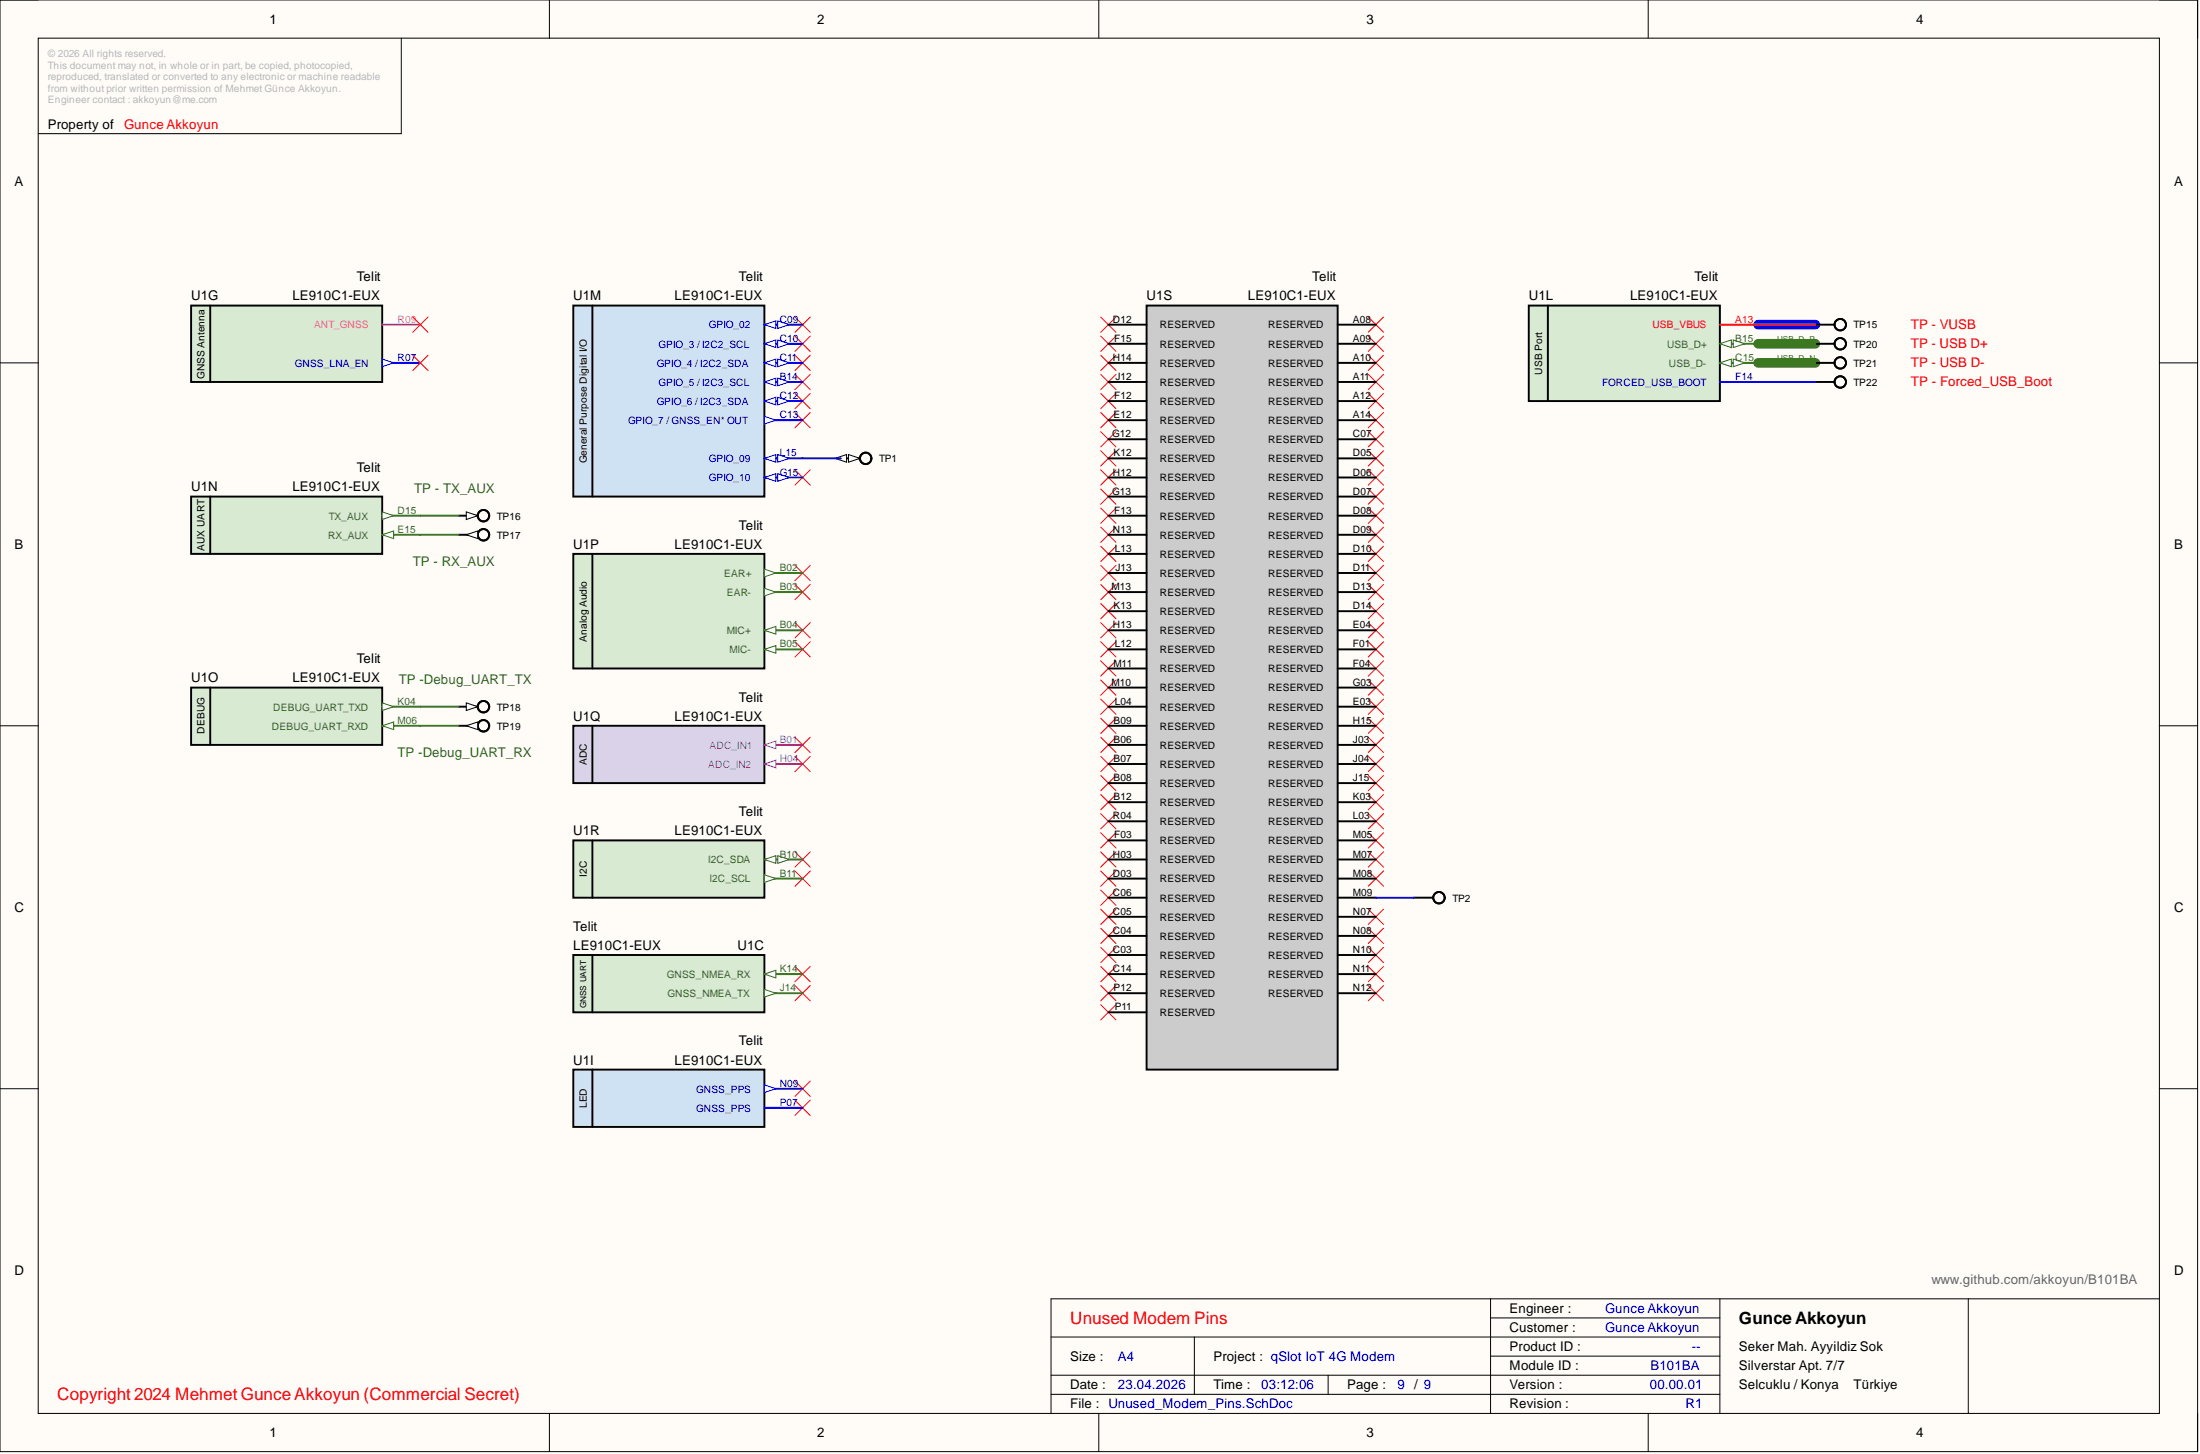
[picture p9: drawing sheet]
<svg xmlns="http://www.w3.org/2000/svg" width="292mm" height="193mm" viewBox="0 0 292 193" stroke-linecap="round" stroke-linejoin="round" font-family="sans-serif">
<path d="M0 0h291.8v192.7h-291.8z" fill-rule="evenodd" fill="#fffcf8"/>
<path d="M0 0h291.8v192.7h-291.8z" fill="none" stroke="#000" stroke-width=".13"/>
<path d="M5.1 5.1h281.6v182.5h-281.6z" fill-rule="evenodd" fill="#fffcf8"/>
<g fill="none" stroke="#000" stroke-width=".13">
<path d="M0 0h5.1M72.9 0v5.1M145.9 0v5.1M218.8 0v5.1M286.7 0h5.1v5.1M5.1 5.1h281.6v182.5h-281.6zM53.3 5.1v12.6h-48.2M0 48.2h5.1M286.7 48.2h5.1M0 96.3h5.1M286.7 96.3h5.1M0 144.5h5.1"/>
<path d="M286.7 144.5h5.1M139.5 177.4h88.9M158.6 177.4v7.7M197.9 174.9h30.5M197.9 180h30.5M197.9 172.4v15.2M228.4 172.4v15.2M261.3 172.4v15.2M286.7 172.4h-147.2v15.2M72.9 187.6v5.1M139.5 182.5h88.9M139.5 185.1h88.9"/>
<path d="M145.9 187.6v5.1M176.3 182.5v2.6M218.8 187.6v5.1M291.8 187.6v5.1"/>
</g>
<path d="M233.4 45.6h7.6M233.4 48.2h7.6" fill="none" stroke="#38761d" stroke-width="1.3"/>
<path d="M233.4 43.1h7.6" fill="none" stroke="#00f" stroke-width="1.3"/>
<g fill="none" stroke="#f00" stroke-width=".13">
<path d="M105.5 42.1l2.1 2M105.5 44.6l2.1 2M105.5 47.1l2.1 2.1M105.5 49.7l2.1 2M105.5 52.2l2.1 2M105.5 54.8l2.1 2M107.6 42.1l-2.1 2M107.6 44.6l-2.1 2M107.6 47.1l-2.1 2.1M107.6 49.7l-2.1 2M107.6 52.2l-2.1 2M107.6 54.8l-2.1 2"/>
<path d="M146.1 42.1l2.1 2M146.1 44.6l2.1 2M146.1 47.1l2.1 2.1M146.1 49.7l2.1 2M146.1 52.2l2.1 2M146.1 54.8l2.1 2M146.1 57.3l2.1 2M146.1 59.8l2.1 2M148.2 42.1l-2.1 2M148.2 44.6l-2.1 2M148.2 47.1l-2.1 2.1M148.2 49.7l-2.1 2"/>
<path d="M148.2 52.2l-2.1 2M148.2 54.8l-2.1 2M148.2 57.3l-2.1 2M148.2 59.8l-2.1 2M181.7 42.1l2 2M181.7 44.6l2 2M181.7 47.1l2 2.1M181.7 49.7l2 2M181.7 52.2l2 2M181.7 54.8l2 2M181.7 57.3l2 2M181.7 59.8l2 2"/>
<path d="M183.7 42.1l-2 2M183.7 44.6l-2 2M183.7 47.1l-2 2.1M183.7 49.7l-2 2M183.7 52.2l-2 2M183.7 54.8l-2 2M183.7 57.3l-2 2M183.7 59.8l-2 2M105.5 62.4l2.1 2M105.5 75l2.1 2.1M105.5 77.6l2.1 2M107.6 62.4l-2.1 2"/>
<path d="M107.6 75l-2.1 2.1M107.6 77.6l-2.1 2M146.1 62.4l2.1 2M146.1 64.9l2.1 2M146.1 67.4l2.1 2.1M146.1 70l2.1 2M146.1 72.5l2.1 2M146.1 75l2.1 2.1M146.1 77.6l2.1 2M148.2 62.4l-2.1 2M148.2 64.9l-2.1 2M148.2 67.4l-2.1 2.1"/>
<path d="M148.2 70l-2.1 2M148.2 72.5l-2.1 2M148.2 75l-2.1 2.1M148.2 77.6l-2.1 2M181.7 62.4l2 2M181.7 64.9l2 2M181.7 67.4l2 2.1M181.7 70l2 2M181.7 72.5l2 2M181.7 75l2 2.1M181.7 77.6l2 2M183.7 62.4l-2 2"/>
<path d="M183.7 64.9l-2 2M183.7 67.4l-2 2.1M183.7 70l-2 2M183.7 72.5l-2 2M183.7 75l-2 2.1M183.7 77.6l-2 2M105.5 82.6l2.1 2.1M105.5 85.2l2.1 2M105.5 97.8l2.1 2.1M107.6 82.6l-2.1 2.1M107.6 85.2l-2.1 2M107.6 97.8l-2.1 2.1"/>
<path d="M146.1 80.1l2.1 2M146.1 82.6l2.1 2.1M146.1 85.2l2.1 2M146.1 87.7l2.1 2M146.1 90.2l2.1 2.1M146.1 92.8l2.1 2M146.1 95.3l2.1 2M146.1 97.8l2.1 2.1M148.2 80.1l-2.1 2M148.2 82.6l-2.1 2.1M148.2 85.2l-2.1 2M148.2 87.7l-2.1 2"/>
<path d="M148.2 90.2l-2.1 2.1M148.2 92.8l-2.1 2M148.2 95.3l-2.1 2M148.2 97.8l-2.1 2.1M181.7 80.1l2 2M181.7 82.6l2 2.1M181.7 85.2l2 2M181.7 87.7l2 2M181.7 90.2l2 2.1M181.7 92.8l2 2M181.7 95.3l2 2M181.7 97.8l2 2.1"/>
<path d="M183.7 80.1l-2 2M183.7 82.6l-2 2.1M183.7 85.2l-2 2M183.7 87.7l-2 2M183.7 90.2l-2 2.1M183.7 92.8l-2 2M183.7 95.3l-2 2M183.7 97.8l-2 2.1M105.5 100.4l2.1 2M105.5 113.1l2.1 2M105.5 115.6l2.1 2M107.6 100.4l-2.1 2"/>
<path d="M107.6 113.1l-2.1 2M107.6 115.6l-2.1 2M146.1 100.4l2.1 2M146.1 102.9l2.1 2M146.1 105.5l2.1 2M146.1 108l2.1 2M146.1 110.5l2.1 2M146.1 113.1l2.1 2M146.1 115.6l2.1 2M146.1 118.1l2.1 2.1M148.2 100.4l-2.1 2M148.2 102.9l-2.1 2"/>
<path d="M148.2 105.5l-2.1 2M148.2 108l-2.1 2M148.2 110.5l-2.1 2M148.2 113.1l-2.1 2M148.2 115.6l-2.1 2M148.2 118.1l-2.1 2.1M181.7 100.4l2 2M181.7 102.9l2 2M181.7 105.5l2 2M181.7 108l2 2M181.7 110.5l2 2M181.7 113.1l2 2"/>
<path d="M181.7 115.6l2 2M183.7 100.4l-2 2M183.7 102.9l-2 2M183.7 105.5l-2 2M183.7 108l-2 2M183.7 110.5l-2 2M183.7 113.1l-2 2M183.7 115.6l-2 2M146.1 120.7l2.1 2M146.1 123.2l2.1 2M146.1 125.7l2.1 2.1M146.1 128.3l2.1 2"/>
<path d="M146.1 130.8l2.1 2M146.1 133.3l2.1 2.1M148.2 120.7l-2.1 2M148.2 123.2l-2.1 2M148.2 125.7l-2.1 2.1M148.2 128.3l-2.1 2M148.2 130.8l-2.1 2M148.2 133.3l-2.1 2.1M181.7 120.7l2 2M181.7 123.2l2 2M181.7 125.7l2 2.1M181.7 128.3l2 2"/>
<path d="M181.7 130.8l2 2M183.7 120.7l-2 2M183.7 123.2l-2 2M183.7 125.7l-2 2.1M183.7 128.3l-2 2M183.7 130.8l-2 2"/>
</g>
<path d="M76.1 40.6h25.4v25.3h-25.4z" fill-rule="evenodd" fill="#cfe2f3"/>
<path d="M76.1 40.6h25.4v25.3h-25.4zM78.7 40.6v25.3" fill="none" stroke="#000" stroke-width=".25"/>
<path d="M101.5 43.1h5.1" fill="none" stroke="#00f" stroke-width=".25"/>
<path d="M101.5 43.1l1.5-.5v1z" fill="#f8fcff"/>
<path d="M101.5 43.1l1.5-.5v1z" fill="none" stroke="#00f" stroke-width=".13"/>
<path d="M103.3 42.6l1.5 .5-1.5 .5z" fill="#f8fcff"/>
<path d="M103.3 42.6l1.5 .5-1.5 .5z" fill="none" stroke="#00f" stroke-width=".13"/>
<path d="M101.5 45.6h5.1" fill="none" stroke="#00f" stroke-width=".25"/>
<path d="M101.5 45.6l1.5-.5v1z" fill="#f8fcff"/>
<path d="M101.5 45.6l1.5-.5v1z" fill="none" stroke="#00f" stroke-width=".13"/>
<path d="M103.3 45.1l1.5 .5-1.5 .5z" fill="#f8fcff"/>
<path d="M103.3 45.1l1.5 .5-1.5 .5z" fill="none" stroke="#00f" stroke-width=".13"/>
<path d="M101.5 48.2h5.1" fill="none" stroke="#00f" stroke-width=".25"/>
<path d="M101.5 48.2l1.5-.5v1z" fill="#f8fcff"/>
<path d="M101.5 48.2l1.5-.5v1z" fill="none" stroke="#00f" stroke-width=".13"/>
<path d="M103.3 47.7l1.5 .5-1.5 .5z" fill="#f8fcff"/>
<path d="M103.3 47.7l1.5 .5-1.5 .5z" fill="none" stroke="#00f" stroke-width=".13"/>
<path d="M101.5 50.7h5.1" fill="none" stroke="#00f" stroke-width=".25"/>
<path d="M101.5 50.7l1.5-.5v1z" fill="#f8fcff"/>
<path d="M101.5 50.7l1.5-.5v1z" fill="none" stroke="#00f" stroke-width=".13"/>
<path d="M103.3 50.2l1.5 .5-1.5 .5z" fill="#f8fcff"/>
<path d="M103.3 50.2l1.5 .5-1.5 .5z" fill="none" stroke="#00f" stroke-width=".13"/>
<path d="M101.5 53.2h5.1" fill="none" stroke="#00f" stroke-width=".25"/>
<path d="M101.5 53.2l1.5-.5v1z" fill="#f8fcff"/>
<path d="M101.5 53.2l1.5-.5v1z" fill="none" stroke="#00f" stroke-width=".13"/>
<path d="M103.3 52.7l1.5 .5-1.5 .5z" fill="#f8fcff"/>
<path d="M103.3 52.7l1.5 .5-1.5 .5z" fill="none" stroke="#00f" stroke-width=".13"/>
<path d="M101.5 55.8h5.1" fill="none" stroke="#00f" stroke-width=".25"/>
<path d="M101.5 55.3l1.5 .5-1.5 .5z" fill="#f8fcff"/>
<path d="M101.5 55.3l1.5 .5-1.5 .5z" fill="none" stroke="#00f" stroke-width=".13"/>
<path d="M101.5 60.8h5.1" fill="none" stroke="#00f" stroke-width=".25"/>
<path d="M101.5 60.8l1.5-.5v1z" fill="#f8fcff"/>
<path d="M101.5 60.8l1.5-.5v1z" fill="none" stroke="#00f" stroke-width=".13"/>
<path d="M103.3 60.3l1.5 .5-1.5 .5z" fill="#f8fcff"/>
<path d="M103.3 60.3l1.5 .5-1.5 .5z" fill="none" stroke="#00f" stroke-width=".13"/>
<path d="M101.5 63.4h5.1" fill="none" stroke="#00f" stroke-width=".25"/>
<path d="M101.5 63.4l1.5-.5v1z" fill="#f8fcff"/>
<path d="M101.5 63.4l1.5-.5v1z" fill="none" stroke="#00f" stroke-width=".13"/>
<path d="M103.3 62.9l1.5 .5-1.5 .5z" fill="#f8fcff"/>
<path d="M103.3 62.9l1.5 .5-1.5 .5z" fill="none" stroke="#00f" stroke-width=".13"/>
<path d="M76.1 73.5h25.4v15.2h-25.4z" fill-rule="evenodd" fill="#d9ead3"/>
<path d="M76.1 73.5h25.4v15.2h-25.4z" fill="none" stroke="#000" stroke-width=".25"/>
<path d="M101.5 76h5.1" fill="none" stroke="#38761d" stroke-width=".25"/>
<path d="M101.5 75.5l1.5 .5-1.5 .6z" fill="#f8fcff"/>
<path d="M101.5 75.5l1.5 .5-1.5 .6z" fill="none" stroke="#38761d" stroke-width=".13"/>
<path d="M101.5 78.6h5.1" fill="none" stroke="#38761d" stroke-width=".25"/>
<path d="M101.5 78.1l1.5 .5-1.5 .5z" fill="#f8fcff"/>
<path d="M101.5 78.1l1.5 .5-1.5 .5z" fill="none" stroke="#38761d" stroke-width=".13"/>
<path d="M101.5 83.6h5.1" fill="none" stroke="#38761d" stroke-width=".25"/>
<path d="M101.5 83.6l1.5-.5v1.1z" fill="#f8fcff"/>
<path d="M101.5 83.6l1.5-.5v1.1z" fill="none" stroke="#38761d" stroke-width=".13"/>
<path d="M101.5 86.2h5.1" fill="none" stroke="#38761d" stroke-width=".25"/>
<path d="M101.5 86.2l1.5-.5v1z" fill="#f8fcff"/>
<path d="M101.5 86.2l1.5-.5v1z" fill="none" stroke="#38761d" stroke-width=".13"/>
<path d="M78.7 73.5v15.2" fill="none" stroke="#000" stroke-width=".25"/>
<path d="M76.1 96.3h25.4v7.6h-25.4z" fill-rule="evenodd" fill="#d9d2e9"/>
<path d="M76.1 96.3h25.4v7.6h-25.4z" fill="none" stroke="#000" stroke-width=".25"/>
<path d="M101.5 98.9h5.1" fill="none" stroke="#90f" stroke-width=".25"/>
<path d="M101.5 98.9l1.5-.5v1z" fill="#f8fcff"/>
<path d="M101.5 98.9l1.5-.5v1z" fill="none" stroke="#90f" stroke-width=".13"/>
<path d="M78.7 96.3v7.6" fill="none" stroke="#000" stroke-width=".25"/>
<path d="M101.5 101.4h5.1" fill="none" stroke="#90f" stroke-width=".25"/>
<path d="M101.5 101.4l1.5-.5v1z" fill="#f8fcff"/>
<path d="M101.5 101.4l1.5-.5v1z" fill="none" stroke="#90f" stroke-width=".13"/>
<path d="M76.1 111.5h25.4v7.6h-25.4z" fill-rule="evenodd" fill="#d9ead3"/>
<path d="M76.1 111.5h25.4v7.6h-25.4zM78.7 111.5v7.6" fill="none" stroke="#000" stroke-width=".25"/>
<path d="M101.5 116.6h5.1" fill="none" stroke="#38761d" stroke-width=".25"/>
<path d="M101.5 116.1l1.5 .5-1.5 .5z" fill="#f8fcff"/>
<path d="M101.5 116.1l1.5 .5-1.5 .5z" fill="none" stroke="#38761d" stroke-width=".13"/>
<path d="M101.5 114.1h5.1" fill="none" stroke="#38761d" stroke-width=".25"/>
<path d="M101.5 114.1l1.5-.5v1z" fill="#f8fcff"/>
<path d="M101.5 114.1l1.5-.5v1z" fill="none" stroke="#38761d" stroke-width=".13"/>
<path d="M103.3 113.6l1.5 .5-1.5 .5z" fill="#f8fcff"/>
<path d="M103.3 113.6l1.5 .5-1.5 .5z" fill="none" stroke="#38761d" stroke-width=".13"/>
<path d="M152.2 40.6h25.4v101.4h-25.4z" fill-rule="evenodd" fill="#ccc"/>
<g fill="none" stroke="#000" stroke-width=".25">
<path d="M147.2 45.6h5M147.2 43.1h5M147.2 48.2h5M147.2 50.7h5M147.2 53.2h5M147.2 58.3h5M147.2 55.8h5M152.2 40.6h25.4v101.4h-25.4zM177.6 45.6h5.1M177.6 43.1h5.1M177.6 48.2h5.1M177.6 50.7h5.1"/>
<path d="M177.6 53.2h5.1M177.6 58.3h5.1M177.6 55.8h5.1M111.6 60.8h2.6M147.2 68.4h5M147.2 65.9h5M147.2 76h5M147.2 73.5h5M147.2 78.6h5M147.2 71h5M147.2 60.8h5M147.2 63.4h5"/>
<path d="M177.6 68.4h5.1M177.6 65.9h5.1M177.6 76h5.1M177.6 73.5h5.1M177.6 78.6h5.1M177.6 71h5.1M177.6 60.8h5.1M177.6 63.4h5.1M147.2 81.1h5M147.2 96.3h5M147.2 86.2h5M147.2 93.8h5"/>
<path d="M147.2 83.6h5M147.2 98.9h5M147.2 88.7h5M147.2 91.3h5M177.6 81.1h5.1M177.6 96.3h5.1M177.6 86.2h5.1M177.6 93.8h5.1M177.6 83.6h5.1M177.6 98.9h5.1M177.6 88.7h5.1M177.6 91.3h5.1"/>
<path d="M147.2 103.9h5M147.2 119.1h5M147.2 116.6h5M147.2 111.5h5M147.2 106.5h5M147.2 109h5M147.2 114.1h5M147.2 101.4h5M177.6 103.9h5.1M177.6 119.1h5.1M177.6 116.6h5.1M177.6 111.5h5.1"/>
<path d="M177.6 106.5h5.1M177.6 109h5.1M177.6 114.1h5.1M177.6 101.4h5.1M187.8 119.1h2.5M147.2 126.7h5M147.2 124.2h5M147.2 121.7h5M147.2 129.3h5M147.2 131.8h5M147.2 134.4h5M177.6 126.7h5.1"/>
<path d="M177.6 124.2h5.1M177.6 121.7h5.1M177.6 129.3h5.1M177.6 131.8h5.1"/>
<circle cx="114.9" cy="60.8" r=".76"/>
<circle cx="191.1" cy="119.1" r=".76"/>
</g>
<path d="M112.7 60.3l1.5 .5-1.5 .5z" fill="#f8fcff"/>
<path d="M112.7 60.3l1.5 .5-1.5 .5z" fill="none" stroke="#000" stroke-width=".13"/>
<path d="M110.9 60.8l1.5-.5v1z" fill="#f8fcff"/>
<path d="M110.9 60.8l1.5-.5v1z" fill="none" stroke="#000" stroke-width=".13"/>
<path d="M105.5 128.3l2.1 2M105.5 130.8l2.1 2M107.6 128.3l-2.1 2M107.6 130.8l-2.1 2" fill="none" stroke="#f00" stroke-width=".13"/>
<path d="M76.1 126.7h25.4v7.7h-25.4z" fill-rule="evenodd" fill="#d9ead3"/>
<path d="M76.1 126.7h25.4v7.7h-25.4z" fill="none" stroke="#000" stroke-width=".25"/>
<path d="M101.5 131.8h5.1" fill="none" stroke="#38761d" stroke-width=".25"/>
<path d="M101.5 131.3l1.5 .5-1.5 .5z" fill="#f8fcff"/>
<path d="M101.5 131.3l1.5 .5-1.5 .5z" fill="none" stroke="#38761d" stroke-width=".13"/>
<path d="M101.5 129.3h5.1" fill="none" stroke="#38761d" stroke-width=".25"/>
<path d="M101.5 129.3l1.5-.5v1z" fill="#f8fcff"/>
<path d="M101.5 129.3l1.5-.5v1z" fill="none" stroke="#38761d" stroke-width=".13"/>
<path d="M78.7 126.7v7.7" fill="none" stroke="#000" stroke-width=".25"/>
<path d="M105.5 143.5l2.1 2M105.5 146l2.1 2M107.6 143.5l-2.1 2M107.6 146l-2.1 2" fill="none" stroke="#f00" stroke-width=".13"/>
<path d="M76.1 142h25.4v7.6h-25.4z" fill-rule="evenodd" fill="#cfe2f3"/>
<path d="M76.1 142h25.4v7.6h-25.4zM78.7 142v7.6" fill="none" stroke="#000" stroke-width=".25"/>
<path d="M101.5 144.5h5.1" fill="none" stroke="#00f" stroke-width=".25"/>
<path d="M101.5 144l1.5 .5-1.5 .5z" fill="#f8fcff"/>
<path d="M101.5 144l1.5 .5-1.5 .5z" fill="none" stroke="#00f" stroke-width=".13"/>
<path d="M101.5 147h5.1" fill="none" stroke="#00f" stroke-width=".25"/>
<path d="M25.4 40.6h25.3v10.1h-25.3z" fill-rule="evenodd" fill="#d9ead3"/>
<path d="M25.4 40.6h25.3v10.1h-25.3z" fill="none" stroke="#000" stroke-width=".25"/>
<path d="M50.7 43.1h5.1" fill="none" stroke="#f0f" stroke-width=".25"/>
<path d="M50.7 48.2h5.1" fill="none" stroke="#00f" stroke-width=".25"/>
<path d="M50.7 47.7l1.6 .5-1.6 .5z" fill="#f8fcff"/>
<path d="M50.7 47.7l1.6 .5-1.6 .5z" fill="none" stroke="#00f" stroke-width=".13"/>
<path d="M27.9 40.6v10.1" fill="none" stroke="#000" stroke-width=".25"/>
<path d="M25.4 65.9h25.3v7.6h-25.3z" fill-rule="evenodd" fill="#d9ead3"/>
<path d="M25.4 65.9h25.3v7.6h-25.3z" fill="none" stroke="#000" stroke-width=".25"/>
<path d="M50.7 68.4h5.1" fill="none" stroke="#38761d" stroke-width=".25"/>
<path d="M50.7 67.9l1.6 .5-1.6 .5z" fill="#f8fcff"/>
<path d="M50.7 67.9l1.6 .5-1.6 .5z" fill="none" stroke="#38761d" stroke-width=".13"/>
<path d="M50.7 71h5.1" fill="none" stroke="#38761d" stroke-width=".25"/>
<path d="M50.7 71l1.6-.5v1z" fill="#f8fcff"/>
<path d="M50.7 71l1.6-.5v1z" fill="none" stroke="#38761d" stroke-width=".13"/>
<path d="M27.9 65.9v7.6" fill="none" stroke="#000" stroke-width=".25"/>
<path d="M25.4 91.3h25.3v7.6h-25.3z" fill-rule="evenodd" fill="#d9ead3"/>
<path d="M25.4 91.3h25.3v7.6h-25.3z" fill="none" stroke="#000" stroke-width=".25"/>
<path d="M50.7 93.8h5.1" fill="none" stroke="#38761d" stroke-width=".25"/>
<path d="M50.7 93.3l1.6 .5-1.6 .5z" fill="#f8fcff"/>
<path d="M50.7 93.3l1.6 .5-1.6 .5z" fill="none" stroke="#38761d" stroke-width=".13"/>
<path d="M50.7 96.3h5.1" fill="none" stroke="#38761d" stroke-width=".25"/>
<path d="M50.7 96.3l1.6-.5v1z" fill="#f8fcff"/>
<path d="M50.7 96.3l1.6-.5v1z" fill="none" stroke="#38761d" stroke-width=".13"/>
<g fill="none" stroke="#000" stroke-width=".25">
<path d="M60.9 68.4h2.5M27.9 91.3v7.6"/>
<circle cx="64.2" cy="68.4" r=".76"/>
</g>
<path d="M54.8 42.1l2 2M54.8 47.1l2 2.1M56.8 42.1l-2 2M56.8 47.1l-2 2.1" fill="none" stroke="#f00" stroke-width=".13"/>
<path d="M61.9 67.9l1.5 .5-1.5 .5z" fill="#f8fcff"/>
<path d="M61.9 67.9l1.5 .5-1.5 .5z" fill="none" stroke="#000" stroke-width=".13"/>
<g fill="none" stroke="#000" stroke-width=".25">
<path d="M60.9 71h2.5"/>
<circle cx="64.2" cy="71" r=".76"/>
</g>
<path d="M61.9 71l1.5-.5v1z" fill="#f8fcff"/>
<path d="M61.9 71l1.5-.5v1z" fill="none" stroke="#000" stroke-width=".13"/>
<g fill="none" stroke="#000" stroke-width=".25">
<path d="M60.9 93.8h2.5"/>
<circle cx="64.2" cy="93.8" r=".76"/>
</g>
<path d="M61.9 93.3l1.5 .5-1.5 .5z" fill="#f8fcff"/>
<path d="M61.9 93.3l1.5 .5-1.5 .5z" fill="none" stroke="#000" stroke-width=".13"/>
<g fill="none" stroke="#000" stroke-width=".25">
<path d="M60.9 96.3h2.5"/>
<circle cx="64.2" cy="96.3" r=".76"/>
</g>
<path d="M61.9 96.3l1.5-.5v1z" fill="#f8fcff"/>
<path d="M61.9 96.3l1.5-.5v1z" fill="none" stroke="#000" stroke-width=".13"/>
<path d="M203 40.6h25.4v12.6h-25.4z" fill-rule="evenodd" fill="#d9ead3"/>
<path d="M203 40.6h25.4v12.6h-25.4z" fill="none" stroke="#000" stroke-width=".25"/>
<path d="M228.4 45.6h5" fill="none" stroke="#38761d" stroke-width=".25"/>
<path d="M228.4 45.6l1.5-.5v1z" fill="#f8fcff"/>
<path d="M228.4 45.6l1.5-.5v1z" fill="none" stroke="#38761d" stroke-width=".13"/>
<path d="M230.1 45.1l1.6 .5-1.6 .5z" fill="#f8fcff"/>
<path d="M230.1 45.1l1.6 .5-1.6 .5z" fill="none" stroke="#38761d" stroke-width=".13"/>
<path d="M228.4 48.2h5" fill="none" stroke="#38761d" stroke-width=".25"/>
<path d="M228.4 48.2l1.5-.5v1z" fill="#f8fcff"/>
<path d="M228.4 48.2l1.5-.5v1z" fill="none" stroke="#38761d" stroke-width=".13"/>
<path d="M230.1 47.7l1.6 .5-1.6 .5z" fill="#f8fcff"/>
<path d="M230.1 47.7l1.6 .5-1.6 .5z" fill="none" stroke="#38761d" stroke-width=".13"/>
<path d="M228.4 43.1h12.6" fill="none" stroke="#f00" stroke-width=".25"/>
<g fill="none" stroke="#000" stroke-width=".25">
<path d="M205.5 40.6v12.6M241 48.2h2.6M241 45.6h2.6M241 50.7h2.6M241 43.1h2.6"/>
<circle cx="244.3" cy="45.6" r=".76"/>
<circle cx="244.3" cy="43.1" r=".76"/>
<circle cx="244.3" cy="48.2" r=".76"/>
<circle cx="244.3" cy="50.7" r=".76"/>
</g>
<path d="M228.4 50.7h12.6M106.6 60.8h5M182.7 119.1h5.1" fill="none" stroke="#00f" stroke-width=".25"/>
<path d="M233.4 45.6h7.6M233.4 48.2h7.6M55.8 68.4h5.1M55.8 71h5.1M55.8 93.8h5.1M55.8 96.3h5.1" fill="none" stroke="#38761d" stroke-width=".25"/>
<g font-size="2.3" fill="#f00">
<text x="142.1" y="175.7">Unused Modem Pins</text>
<text x="7.6" y="185.8">Copyright 2024 Mehmet Gunce Akkoyun (Commercial Secret)</text>
</g>
<text font-size="2.3" x="230.9" y="175.7">Gunce Akkoyun</text>
<g font-size="1.8">
<text x="35.8" y="3.1">1</text>
<text x="108.5" y="3.1">2</text>
<text x="181.4" y="3.1">3</text>
<text x="254.4" y="3.1">4</text>
<text x="6.3" y="17.1">Property of</text>
<text x="1.9" y="24.7">A</text>
<text x="288.7" y="24.7">A</text>
<text x="25.4" y="39.9">U1G</text>
<text x="38.8" y="39.9">LE910C1-EUX</text>
<text x="47.4" y="37.3">Telit</text>
<text x="76.1" y="39.9">U1M</text>
<text x="89.6" y="39.9">LE910C1-EUX</text>
<text x="98.1" y="37.3">Telit</text>
<text x="152.2" y="39.9">U1S</text>
<text x="165.7" y="39.9">LE910C1-EUX</text>
<text x="174.2" y="37.3">Telit</text>
<text x="203" y="39.9">U1L</text>
<text x="216.4" y="39.9">LE910C1-EUX</text>
<text x="225" y="37.3">Telit</text>
<text x="25.4" y="65.2">U1N</text>
<text x="38.8" y="65.2">LE910C1-EUX</text>
<text x="47.4" y="62.7">Telit</text>
<text x="98.1" y="70.3">Telit</text>
<text x="1.9" y="72.8">B</text>
<text x="76.1" y="72.8">U1P</text>
<text x="89.6" y="72.8">LE910C1-EUX</text>
<text x="288.7" y="72.8">B</text>
<text x="47.4" y="88">Telit</text>
<text x="25.4" y="90.6">U1O</text>
<text x="38.8" y="90.6">LE910C1-EUX</text>
<text x="76.1" y="95.6">U1Q</text>
<text x="89.6" y="95.6">LE910C1-EUX</text>
<text x="98.1" y="93.1">Telit</text>
<text x="76.1" y="110.9">U1R</text>
<text x="89.6" y="110.9">LE910C1-EUX</text>
<text x="98.1" y="108.3">Telit</text>
<text x="1.9" y="121">C</text>
<text x="76.1" y="123.5">Telit</text>
<text x="288.7" y="121">C</text>
<text x="76.1" y="126.1">LE910C1-EUX</text>
<text x="97.9" y="126.1">U1C</text>
<text x="76.1" y="141.3">U1I</text>
<text x="89.6" y="141.3">LE910C1-EUX</text>
<text x="98.1" y="138.7">Telit</text>
<text x="1.9" y="169.2">D</text>
<text x="288.7" y="169.2">D</text>
<text x="200.4" y="174.2">Engineer :</text>
<text x="200.4" y="176.8">Customer :</text>
<text x="200.4" y="179.3">Product ID :</text>
<text x="230.9" y="179.3">Seker Mah. Ayyildiz Sok</text>
<text x="142.1" y="184.4">Date :</text>
<text x="142.1" y="180.6">Size :</text>
<text x="161.1" y="184.4">Time :</text>
<text x="161.1" y="180.6">Project : qSlot IoT 4G Modem</text>
<text x="178.9" y="184.4">Page :</text>
<text x="200.4" y="181.8">Module ID :</text>
<text x="200.4" y="184.4">Version :</text>
<text x="230.9" y="181.8">Silverstar Apt. 7/7</text>
<text x="230.9" y="184.4">Selcuklu / Konya</text>
<text x="246.1" y="184.4">Türkiye</text>
<text x="35.8" y="190.7">1</text>
<text x="108.5" y="190.7">2</text>
<text x="142.1" y="186.9">File : Unused_Modem_Pins.SchDoc</text>
<text x="181.4" y="190.7">3</text>
<text x="200.4" y="186.9">Revision :</text>
<text x="254.4" y="190.7">4</text>
</g>
<g font-size="1.8" fill="#f00">
<text x="16.5" y="17.1">Gunce Akkoyun</text>
<text x="253.7" y="46.2">TP - USB D+</text>
<text x="253.7" y="43.7">TP - VUSB</text>
<text x="253.7" y="48.8">TP - USB D-</text>
<text x="253.7" y="51.3">TP - Forced_USB_Boot</text>
</g>
<g font-size="1.8" fill="#38761d">
<text x="55" y="65.5">TP - TX_AUX</text>
<text x="54.8" y="75.1">TP - RX_AUX</text>
<text x="52.9" y="90.8">TP -Debug_UART_TX</text>
<text x="52.8" y="100.5">TP -Debug_UART_RX</text>
</g>
<text font-size="1.8" fill="#666" x="256.4" y="170.4">www.github.com/akkoyun/B101BA</text>
<g font-size="1.8" fill="#00f">
<text x="213.1" y="174.2">Gunce Akkoyun</text>
<text x="213.1" y="176.8">Gunce Akkoyun</text>
<text x="224.6" y="179.3">--</text>
<text x="148.4" y="184.4">23.04.2026</text>
<text x="148.4" y="180.6">A4</text>
<text x="167.5" y="184.4">03:12:06</text>
<text x="185.6" y="184.4">9 / 9</text>
<text x="219" y="184.4">00.00.01</text>
<text x="219.1" y="181.8">B101BA</text>
<text x="223.8" y="186.9">R1</text>
</g>
<g font-size="1.4" fill="#b7b7b7">
<text x="6.3" y="7.6">© 2026 All rights reserved.</text>
<text x="6.3" y="9.1">This document may not, in whole or in part, be copied, photocopied,</text>
<text x="6.3" y="10.6">reproduced, translated or converted to any electronic or machine readable</text>
<text x="6.3" y="12.2">from without prior written permission of Mehmet Günce Akkoyun.</text>
<text x="6.3" y="13.7">Engineer contact : akkoyun@me.com</text>
</g>
<g font-size="1.4" fill="#f0f">
<text x="41.7" y="43.6">ANT_GNSS</text>
<text x="52.8" y="42.8">R09</text>
</g>
<g font-size="1.4" fill="#00f">
<text x="52.8" y="47.9">R07</text>
<text x="87.5" y="46.1">GPIO_3 / I2C2_SCL</text>
<text x="94.1" y="43.6">GPIO_02</text>
<text x="103.5" y="42.8">C09</text>
<text x="103.5" y="45.4">C10</text>
<text x="103.5" y="47.9">C11</text>
<text x="39.2" y="48.7">GNSS_LNA_EN</text>
<text x="87.2" y="48.7">GPIO_4 / I2C2_SDA</text>
<text x="87.2" y="53.7">GPIO_6 / I2C3_SDA</text>
<text x="87.5" y="51.2">GPIO_5 / I2C3_SCL</text>
<text x="103.5" y="50.4">B14</text>
<text x="103.5" y="53">C12</text>
<text x="212.7" y="51.2">FORCED_USB_BOOT</text>
<text x="230.4" y="50.4">F14</text>
<text x="83.4" y="56.3">GPIO_7 / GNSS_EN* OUT</text>
<text x="103.5" y="55.5">C13</text>
<text x="94.1" y="61.3">GPIO_09</text>
<text x="94.1" y="63.9">GPIO_10</text>
<text x="103.5" y="60.6">L15</text>
<text x="103.5" y="63.1">G15</text>
<text x="92.4" y="145">GNSS_PPS</text>
<text x="92.4" y="147.5">GNSS_PPS</text>
<text x="103.5" y="144.2">N09</text>
<text x="103.5" y="146.8">P07</text>
</g>
<g font-size="1.4">
<text x="147.8" y="42.8">D12</text>
<text x="147.8" y="47.9">H14</text>
<text x="147.9" y="45.4">F15</text>
<text x="154" y="43.6">RESERVED</text>
<text x="154" y="46.1">RESERVED</text>
<text x="168.4" y="46.1">RESERVED</text>
<text x="168.4" y="43.6">RESERVED</text>
<text x="179.6" y="45.4">A09</text>
<text x="179.6" y="42.8">A08</text>
<text x="179.6" y="47.9">A10</text>
<text x="246.1" y="46.1">TP20</text>
<text x="246.1" y="43.6">TP15</text>
<text x="147.9" y="53">F12</text>
<text x="148.1" y="50.4">J12</text>
<text x="154" y="48.7">RESERVED</text>
<text x="154" y="51.2">RESERVED</text>
<text x="154" y="53.7">RESERVED</text>
<text x="168.4" y="48.7">RESERVED</text>
<text x="168.4" y="51.2">RESERVED</text>
<text x="168.4" y="53.7">RESERVED</text>
<text x="179.6" y="50.4">A11</text>
<text x="179.6" y="53">A12</text>
<text x="246.1" y="48.7">TP21</text>
<text x="246.1" y="51.2">TP22</text>
<text x="147.7" y="58">G12</text>
<text x="147.8" y="55.5">E12</text>
<text x="154" y="56.3">RESERVED</text>
<text x="154" y="58.8">RESERVED</text>
<text x="168.4" y="58.8">RESERVED</text>
<text x="168.4" y="56.3">RESERVED</text>
<text x="179.6" y="58">C07</text>
<text x="179.6" y="55.5">A14</text>
<text x="116.7" y="61.3">TP1</text>
<text x="147.7" y="65.7">G13</text>
<text x="147.8" y="63.1">H12</text>
<text x="147.8" y="60.6">K12</text>
<text x="154" y="61.3">RESERVED</text>
<text x="154" y="63.9">RESERVED</text>
<text x="168.4" y="61.3">RESERVED</text>
<text x="168.4" y="63.9">RESERVED</text>
<text x="179.6" y="60.6">D05</text>
<text x="179.6" y="63.1">D06</text>
<text x="179.6" y="65.7">D07</text>
<text x="66" y="68.9">TP16</text>
<text x="66" y="71.5">TP17</text>
<text x="147.8" y="70.7">N13</text>
<text x="147.9" y="68.2">F13</text>
<text x="154" y="68.9">RESERVED</text>
<text x="154" y="66.4">RESERVED</text>
<text x="154" y="71.5">RESERVED</text>
<text x="168.4" y="66.4">RESERVED</text>
<text x="168.4" y="68.9">RESERVED</text>
<text x="168.4" y="71.5">RESERVED</text>
<text x="179.6" y="68.2">D08</text>
<text x="179.6" y="70.7">D09</text>
<text x="148" y="73.3">L13</text>
<text x="148.1" y="75.8">J13</text>
<text x="154" y="76.6">RESERVED</text>
<text x="154" y="74">RESERVED</text>
<text x="168.4" y="74">RESERVED</text>
<text x="168.4" y="76.6">RESERVED</text>
<text x="179.6" y="73.3">D10</text>
<text x="179.6" y="75.8">D11</text>
<text x="147.6" y="78.3">M13</text>
<text x="147.8" y="83.4">H13</text>
<text x="147.8" y="80.9">K13</text>
<text x="154" y="81.6">RESERVED</text>
<text x="154" y="79.1">RESERVED</text>
<text x="168.4" y="81.6">RESERVED</text>
<text x="168.4" y="79.1">RESERVED</text>
<text x="179.6" y="80.9">D14</text>
<text x="179.6" y="78.3">D13</text>
<text x="179.6" y="83.4">E04</text>
<text x="147.8" y="88.5">M11</text>
<text x="148" y="85.9">L12</text>
<text x="154" y="84.2">RESERVED</text>
<text x="154" y="86.7">RESERVED</text>
<text x="154" y="89.2">RESERVED</text>
<text x="168.4" y="86.7">RESERVED</text>
<text x="168.4" y="84.2">RESERVED</text>
<text x="168.4" y="89.2">RESERVED</text>
<text x="179.6" y="85.9">F01</text>
<text x="179.6" y="88.5">F04</text>
<text x="66" y="94.3">TP18</text>
<text x="147.6" y="91">M10</text>
<text x="148" y="93.5">L04</text>
<text x="154" y="91.8">RESERVED</text>
<text x="154" y="94.3">RESERVED</text>
<text x="168.4" y="94.3">RESERVED</text>
<text x="168.4" y="91.8">RESERVED</text>
<text x="179.6" y="93.5">E03</text>
<text x="179.6" y="91">G03</text>
<text x="66" y="96.8">TP19</text>
<text x="147.8" y="96.1">B09</text>
<text x="147.8" y="98.6">B06</text>
<text x="147.8" y="101.1">B07</text>
<text x="154" y="96.8">RESERVED</text>
<text x="154" y="99.4">RESERVED</text>
<text x="154" y="101.9">RESERVED</text>
<text x="168.4" y="96.8">RESERVED</text>
<text x="168.4" y="99.4">RESERVED</text>
<text x="168.4" y="101.9">RESERVED</text>
<text x="179.6" y="96.1">H15</text>
<text x="179.6" y="98.6">J03</text>
<text x="179.6" y="101.1">J04</text>
<text x="147.8" y="103.7">B08</text>
<text x="147.8" y="106.2">B12</text>
<text x="154" y="104.4">RESERVED</text>
<text x="154" y="107">RESERVED</text>
<text x="168.4" y="104.4">RESERVED</text>
<text x="168.4" y="107">RESERVED</text>
<text x="179.6" y="103.7">J15</text>
<text x="179.6" y="106.2">K03</text>
<text x="147.8" y="108.7">R04</text>
<text x="147.8" y="113.8">H03</text>
<text x="147.9" y="111.3">F03</text>
<text x="154" y="112">RESERVED</text>
<text x="154" y="109.5">RESERVED</text>
<text x="168.4" y="109.5">RESERVED</text>
<text x="168.4" y="112">RESERVED</text>
<text x="179.6" y="108.7">L03</text>
<text x="179.6" y="113.8">M07</text>
<text x="179.6" y="111.3">M05</text>
<text x="147.8" y="118.9">C06</text>
<text x="147.8" y="116.4">D03</text>
<text x="154" y="119.6">RESERVED</text>
<text x="154" y="117.1">RESERVED</text>
<text x="154" y="114.6">RESERVED</text>
<text x="168.4" y="114.6">RESERVED</text>
<text x="168.4" y="117.1">RESERVED</text>
<text x="168.4" y="119.6">RESERVED</text>
<text x="179.6" y="116.4">M08</text>
<text x="179.6" y="118.9">M09</text>
<text x="192.8" y="119.6">TP2</text>
<text x="147.8" y="124">C04</text>
<text x="147.8" y="121.4">C05</text>
<text x="154" y="124.7">RESERVED</text>
<text x="154" y="122.2">RESERVED</text>
<text x="168.4" y="124.7">RESERVED</text>
<text x="168.4" y="122.2">RESERVED</text>
<text x="179.6" y="124">N08</text>
<text x="179.6" y="121.4">N07</text>
<text x="147.8" y="126.5">C03</text>
<text x="147.8" y="129">C14</text>
<text x="147.8" y="131.6">P12</text>
<text x="154" y="127.3">RESERVED</text>
<text x="154" y="129.8">RESERVED</text>
<text x="168.4" y="127.3">RESERVED</text>
<text x="168.4" y="129.8">RESERVED</text>
<text x="179.6" y="126.5">N10</text>
<text x="179.6" y="129">N11</text>
<text x="179.6" y="131.6">N12</text>
<text x="148" y="134.1">P11</text>
<text x="154" y="134.9">RESERVED</text>
<text x="154" y="132.3">RESERVED</text>
<text x="168.4" y="132.3">RESERVED</text>
</g>
<g font-size="1.4" fill="#f00">
<text x="219.4" y="43.6">USB_VBUS</text>
<text x="230.4" y="42.8">A13</text>
</g>
<g font-size="1.4" fill="#38761d">
<text x="221.3" y="46.1">USB_D+</text>
<text x="230.4" y="45.4">B15</text>
<text x="230.4" y="47.9">C15</text>
<text x="221.6" y="48.7">USB_D-</text>
<text x="43.6" y="71.5">RX_AUX</text>
<text x="43.6" y="68.9">TX_AUX</text>
<text x="52.8" y="68.2">D15</text>
<text x="52.8" y="70.7">E15</text>
<text x="96.2" y="76.6">EAR+</text>
<text x="103.5" y="75.8">B02</text>
<text x="96.5" y="79.1">EAR-</text>
<text x="103.5" y="78.3">B03</text>
<text x="103.5" y="83.4">B04</text>
<text x="96.5" y="84.2">MIC+</text>
<text x="96.8" y="86.7">MIC-</text>
<text x="103.5" y="85.9">B05</text>
<text x="36.3" y="94.3">DEBUG_UART_TXD</text>
<text x="52.8" y="93.5">K04</text>
<text x="36.1" y="96.8">DEBUG_UART_RXD</text>
<text x="52.8" y="96.1">M06</text>
<text x="103.5" y="113.8">B10</text>
<text x="94" y="114.6">I2C_SDA</text>
<text x="94.2" y="117.1">I2C_SCL</text>
<text x="103.5" y="116.4">B11</text>
<text x="88.5" y="129.8">GNSS_NMEA_RX</text>
<text x="103.5" y="131.6">J14</text>
<text x="103.5" y="129">K14</text>
<text x="88.6" y="132.3">GNSS_NMEA_TX</text>
</g>
<g font-size="1.4" fill="#90f">
<text x="94" y="101.9">ADC_IN2</text>
<text x="94.2" y="99.4">ADC_IN1</text>
<text x="103.5" y="98.6">B01</text>
<text x="103.5" y="101.1">H04</text>
</g>
<g font-size="1.3">
<text x="27.1" y="50.3" transform="rotate(-90 27.1 50.3)">GNSS Antenna</text>
<text x="204.8" y="49.8" transform="rotate(-90 204.8 49.8)">USB Port</text>
<text x="77.9" y="61.5" transform="rotate(-90 77.9 61.5)">General Purpose Digital I/O</text>
<text x="27.1" y="73.2" transform="rotate(-90 27.1 73.2)">AUX UART</text>
<text x="77.9" y="85.2" transform="rotate(-90 77.9 85.2)">Analog Audio</text>
<text x="27.1" y="97.4" transform="rotate(-90 27.1 97.4)">DEBUG</text>
<text x="77.9" y="101.6" transform="rotate(-90 77.9 101.6)">ADC</text>
<text x="77.9" y="116.4" transform="rotate(-90 77.9 116.4)">I2C</text>
<text x="77.9" y="147" transform="rotate(-90 77.9 147)">LED</text>
</g>
<g font-size="1.1" fill="#38761d">
<text x="236" y="45.4">USB_D_P</text>
<text x="236" y="47.9">USB_D_N</text>
</g>
<text font-size="1.1" x="77.8" y="133.8" transform="rotate(-90 77.8 133.8)">GNSS UART</text>
</svg>
